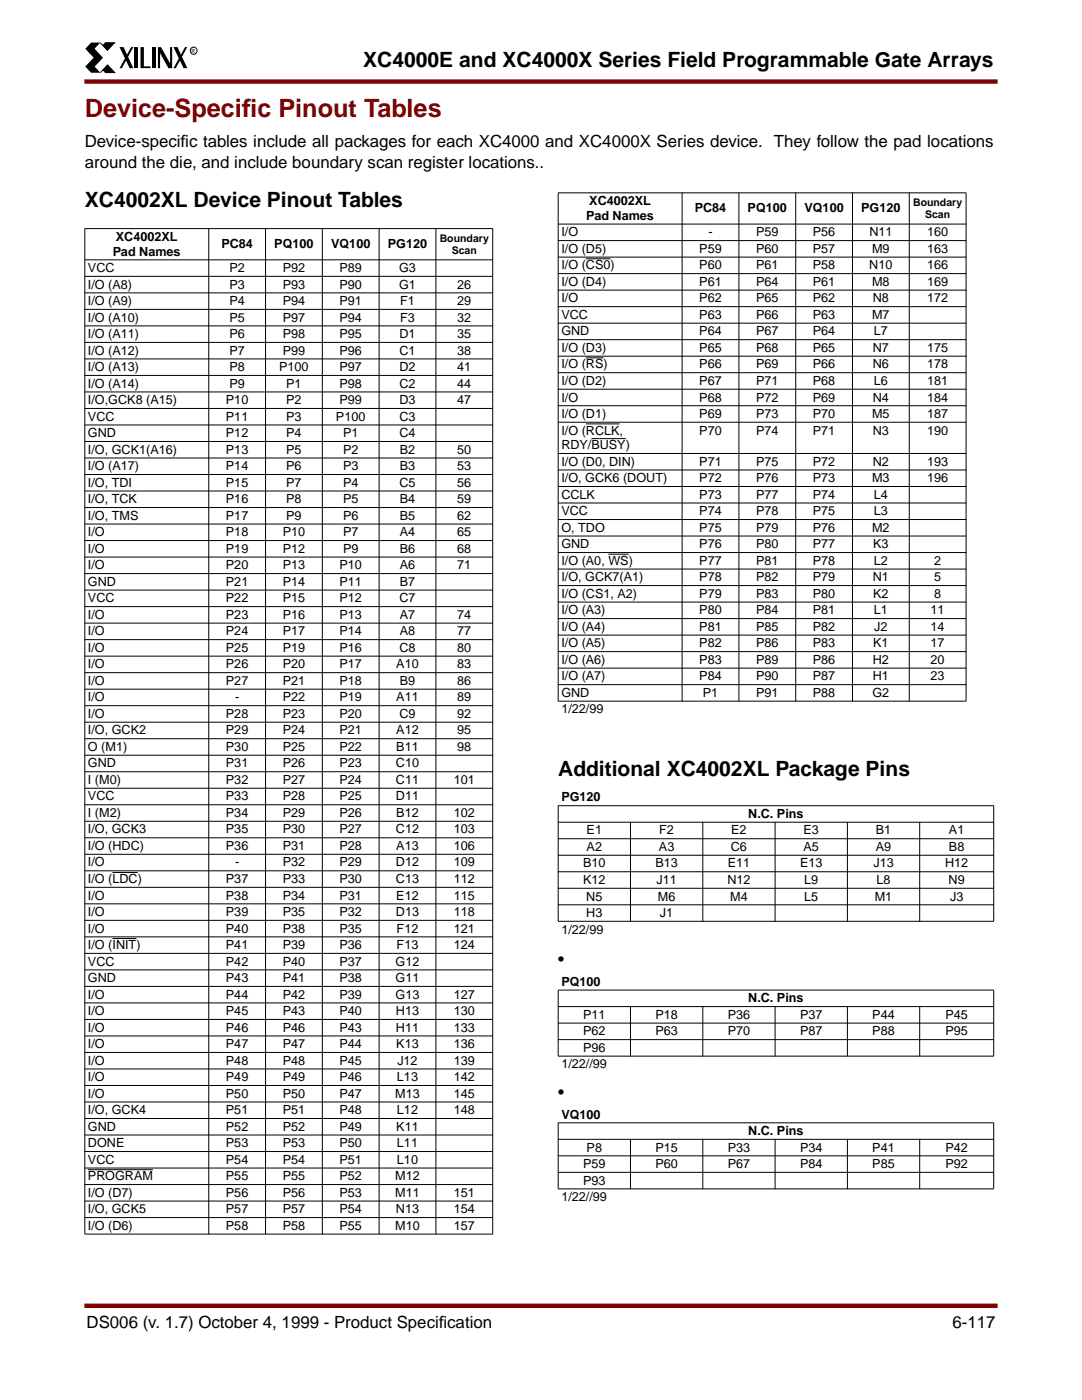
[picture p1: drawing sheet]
<svg xmlns="http://www.w3.org/2000/svg" width="216mm" height="279mm" viewBox="0 0 216 279" stroke-linecap="round" stroke-linejoin="round" font-family="sans-serif">
<path d="M18.2 8.5h1.8l-1.1 1.2 1.7 1.8-1.7 1.8 1.1 1.2h-1.8l-1.2-1.2 1.7-1.8-1.7-1.8zM23.9 9.4h.7l2 4.2h-.7zM26.2 9.4h.4l-2.3 4.2h-.4zM26.8 9.4h.7v4.2h-.7zM28 9.4h.7v3.9h1.3v.3h-2zM30.4 9.4h.6v4.2h-.6zM31.5 9.4h.6l1.8 3.2v-3.2h.5v4.2h-.8l-1.7-3v3h-.4zM34.6 9.4h.8l2 4.2h-.8zM36.9 9.4h.5l-2.3 4.2h-.5z" fill="#000"/>
<path d="M20 8.5l.5 .6 .5-.6h1.8l-1.4 1.6zM21.5 13l1.4 1.5h-1.9l-.5-.6-.5 .6z" fill="#000" stroke="#000" stroke-width=".2"/>
<circle cx="38.6" cy="10.1" r=".7" fill="none" stroke="#000" stroke-width=".2"/>
<path d="M17.3 260.6h181.3" fill="none" stroke="#850000" stroke-width=".88"/>
<path d="M17.3 262.9h181.3v4.3h-181.3z" fill-rule="evenodd" fill="#fff"/>
<path d="M17.3 16.3h181.3z" fill="#fff" stroke="#850000" stroke-width=".88"/>
<path d="M116.9 51.6h4.9M116.9 71.4h3.5M116.9 84.6h6.7M118 87.5h6.9M121.4 110.6h4M22.5 174.1h5M22.5 187.3h4.7M17.6 233.4h12.9" fill="none" stroke="#000" stroke-width=".2"/>
<g fill="#000" stroke="#000" stroke-width=".2">
<path d="M111.3 38.5h81.5zM16.9 45.6h81.5zM16.9 51.9h81.5zM16.9 55.2h81.5zM16.9 58.4h81.5zM111.3 44.7h81.5zM111.3 48h81.5zM111.3 51.3h81.5zM111.3 54.6h81.5zM111.3 57.9h81.5zM16.9 61.7h81.5zM16.9 65h81.5z"/>
<path d="M16.9 68.3h81.5zM16.9 71.6h81.5zM16.9 74.9h81.5zM16.9 78.2h81.5zM111.3 61.2h81.5zM111.3 64.5h81.5zM111.3 67.8h81.5zM111.3 71.1h81.5zM111.3 74.4h81.5zM111.3 77.7h81.5zM16.9 81.5h81.5zM16.9 84.8h81.5z"/>
<path d="M16.9 88.1h81.5zM16.9 91.4h81.5zM16.9 94.7h81.5zM16.9 98h81.5zM111.3 81h81.5zM111.3 84.3h81.5zM111.3 90.5h81.5zM111.3 93.8h81.5zM111.3 97.1h81.5zM16.9 101.3h81.5zM16.9 104.6h81.5zM16.9 107.9h81.5z"/>
<path d="M16.9 111.2h81.5zM16.9 114.5h81.5zM16.9 117.8h81.5zM111.3 100.4h81.5zM111.3 103.7h81.5zM111.3 107h81.5zM111.3 110.3h81.5zM111.3 113.6h81.5zM111.3 116.9h81.5zM16.9 121.1h81.5zM16.9 124.4h81.5zM16.9 127.7h81.5z"/>
<path d="M16.9 130.9h81.5zM16.9 134.2h81.5zM16.9 137.5h81.5zM111.4 38.5v101.4zM136.1 38.4v101.6zM147.4 38.4v101.6zM158.8 38.4v101.6zM170.1 38.4v101.6zM181.4 38.4v101.6zM192.8 38.5v101.4zM111.3 120.2h81.5zM111.3 123.5h81.5z"/>
<path d="M111.3 126.8h81.5zM111.3 130h81.5zM111.3 133.3h81.5zM111.3 136.6h81.5zM111.3 139.9h81.5zM16.9 140.8h81.5zM16.9 144.1h81.5zM16.9 147.4h81.5zM16.9 150.7h81.5zM16.9 154h81.5zM16.9 157.3h81.5zM16.9 160.6h81.5z"/>
<path d="M16.9 163.9h81.5zM16.9 167.2h81.5zM16.9 170.5h81.5zM16.9 173.8h81.5zM16.9 177.1h81.5zM111.3 160.8h87zM111.3 164.1h87zM111.3 167.4h87zM111.3 170.7h87zM111.3 174h87zM111.3 177.3h87zM16.9 180.4h81.5z"/>
<path d="M16.9 183.7h81.5zM16.9 187h81.5zM16.9 190.3h81.5zM16.9 193.6h81.5zM16.9 196.9h81.5zM111.4 160.8v23zM125.8 164v19.9zM140.2 164v19.9zM154.7 164v19.9zM169.1 164v19.9zM183.5 164v19.9zM198.3 160.8v23z"/>
<path d="M111.3 180.6h87zM111.3 183.9h87zM111.3 197.6h87zM16.9 200.2h81.5zM16.9 203.4h81.5zM16.9 206.7h81.5zM16.9 210h81.5zM16.9 213.3h81.5zM16.9 216.6h81.5zM16.9 219.9h81.5zM111.4 197.6v13.1zM125.8 200.8v10z"/>
<path d="M140.2 200.8v10zM154.7 200.8v10zM169.1 200.8v10zM183.5 200.8v10zM198.3 197.6v13.1zM111.3 200.9h87zM111.3 204.2h87zM111.3 207.5h87zM111.3 210.8h87zM16.9 223.2h81.5zM16.9 226.5h81.5zM16.9 229.8h81.5z"/>
<path d="M16.9 233.1h81.5zM16.9 236.4h81.5zM16.9 239.7h81.5zM111.4 224.1v13.1zM125.8 227.3v10zM140.2 227.3v10zM154.7 227.3v10zM169.1 227.3v10zM183.5 227.3v10zM198.3 224.1v13.1zM111.3 224.1h87zM111.3 227.4h87z"/>
<path d="M111.3 230.7h87zM111.3 234h87zM111.3 237.3h87zM16.9 45.7v200.5zM41.7 45.6v200.7zM53 45.6v200.7zM64.3 45.6v200.7zM75.6 45.6v200.7zM87 45.6v200.7zM98.3 45.7v200.5zM16.9 243h81.5zM16.9 246.3h81.5z"/>
</g>
<g font-size="5" fill="#850000">
<text x="16.9" y="23.4">Device-Specif</text>
<text x="48.3" y="23.4">ic Pinout Tables</text>
</g>
<g font-size="4.2">
<text x="72.5" y="13.3">XC4000E and XC4000X Series Field Programmable Gate Arrays</text>
<text x="16.9" y="41.3">XC4002XL Device Pinout Tables</text>
<text x="111.4" y="154.8">Additional XC4002XL Package Pins</text>
</g>
<g font-size="3.4">
<text x="16.9" y="29.4">Device-specif</text>
<text x="36" y="29.4">ic tables include all packages for each XC4000 and XC4000X Series device. They follow the pad locations</text>
<text x="16.9" y="33.6">around the die, and include boundary scan register locations..</text>
<text x="111.4" y="192.6">•</text>
<text x="111.4" y="219.1">•</text>
<text x="17.3" y="265.1">DS006 (v. 1.7) October 4, 1999 - Product Specif</text>
<text x="87.6" y="265.1">ication</text>
<text x="190" y="265.1">6-117</text>
</g>
<g font-size="2.5">
<text x="117.6" y="40.9">XC4002XL</text>
<text x="112" y="47.2">I/O</text>
<text x="117" y="43.9">Pad Names</text>
<text x="138.6" y="42.4">PC84</text>
<text x="141.4" y="47.2">-</text>
<text x="149.2" y="42.4">PQ100</text>
<text x="150.9" y="47.2">P59</text>
<text x="160.5" y="42.4">VQ100</text>
<text x="162.2" y="47.2">P56</text>
<text x="171.8" y="42.4">PG120</text>
<text x="173.5" y="47.2">N11</text>
<text x="185" y="47.2">160</text>
<text x="22.5" y="51">Pad Names</text>
<text x="23.1" y="48.1">XC4002XL</text>
<text x="44.2" y="49.5">PC84</text>
<text x="54.7" y="49.5">PQ100</text>
<text x="66.1" y="49.5">VQ100</text>
<text x="77.4" y="49.5">PG120</text>
<text x="112" y="50.5">I/O (D5)</text>
<text x="112" y="53.8">I/O (CS0)</text>
<text x="139.5" y="53.8">P60</text>
<text x="139.5" y="50.5">P59</text>
<text x="150.9" y="53.8">P61</text>
<text x="150.9" y="50.5">P60</text>
<text x="162.2" y="53.8">P58</text>
<text x="162.2" y="50.5">P57</text>
<text x="173.5" y="53.8">N10</text>
<text x="174" y="50.5">M9</text>
<text x="185" y="50.5">163</text>
<text x="185" y="53.8">166</text>
<text x="17.6" y="54.3">VCC</text>
<text x="17.6" y="57.6">I/O (A8)</text>
<text x="45.8" y="54.3">P2</text>
<text x="45.8" y="57.6">P3</text>
<text x="56.4" y="54.3">P92</text>
<text x="56.4" y="57.6">P93</text>
<text x="67.7" y="54.3">P89</text>
<text x="67.7" y="57.6">P90</text>
<text x="79.6" y="54.3">G3</text>
<text x="79.6" y="57.6">G1</text>
<text x="91.2" y="57.6">26</text>
<text x="112" y="57.1">I/O (D4)</text>
<text x="139.5" y="57.1">P61</text>
<text x="150.9" y="57.1">P64</text>
<text x="162.2" y="57.1">P61</text>
<text x="174" y="57.1">M8</text>
<text x="185" y="57.1">169</text>
<text x="17.6" y="60.9">I/O (A9)</text>
<text x="17.6" y="64.2">I/O (A10)</text>
<text x="45.8" y="60.9">P4</text>
<text x="45.8" y="64.2">P5</text>
<text x="56.4" y="60.9">P94</text>
<text x="56.4" y="64.2">P97</text>
<text x="67.7" y="60.9">P91</text>
<text x="67.7" y="64.2">P94</text>
<text x="79.8" y="60.9">F1</text>
<text x="79.8" y="64.2">F3</text>
<text x="91.2" y="60.9">29</text>
<text x="91.2" y="64.2">32</text>
<text x="112" y="60.4">I/O</text>
<text x="112" y="63.7">VCC</text>
<text x="139.5" y="60.4">P62</text>
<text x="139.5" y="63.7">P63</text>
<text x="150.9" y="60.4">P65</text>
<text x="150.9" y="63.7">P66</text>
<text x="162.2" y="60.4">P62</text>
<text x="162.2" y="63.7">P63</text>
<text x="174" y="63.7">M7</text>
<text x="174.2" y="60.4">N8</text>
<text x="185" y="60.4">172</text>
<text x="17.6" y="67.5">I/O (A11)</text>
<text x="17.6" y="70.8">I/O (A12)</text>
<text x="45.8" y="67.5">P6</text>
<text x="45.8" y="70.8">P7</text>
<text x="56.4" y="67.5">P98</text>
<text x="56.4" y="70.8">P99</text>
<text x="67.7" y="67.5">P95</text>
<text x="67.7" y="70.8">P96</text>
<text x="79.7" y="67.5">D1</text>
<text x="79.7" y="70.8">C1</text>
<text x="91.2" y="67.5">35</text>
<text x="91.2" y="70.8">38</text>
<text x="112" y="66.9">GND</text>
<text x="112" y="70.2">I/O (D3)</text>
<text x="139.5" y="66.9">P64</text>
<text x="139.5" y="70.2">P65</text>
<text x="150.9" y="66.9">P67</text>
<text x="150.9" y="70.2">P68</text>
<text x="162.2" y="66.9">P64</text>
<text x="162.2" y="70.2">P65</text>
<text x="174.2" y="70.2">N7</text>
<text x="174.4" y="66.9">L7</text>
<text x="185" y="70.2">175</text>
<text x="17.6" y="74.1">I/O (A13)</text>
<text x="17.6" y="77.4">I/O (A14)</text>
<text x="45.8" y="74.1">P8</text>
<text x="45.8" y="77.4">P9</text>
<text x="55.7" y="74.1">P100</text>
<text x="57.1" y="77.4">P1</text>
<text x="67.7" y="74.1">P97</text>
<text x="67.7" y="77.4">P98</text>
<text x="79.7" y="74.1">D2</text>
<text x="79.7" y="77.4">C2</text>
<text x="91.2" y="74.1">41</text>
<text x="91.2" y="77.4">44</text>
<text x="112" y="73.5">I/O (RS)</text>
<text x="112" y="76.8">I/O (D2)</text>
<text x="139.5" y="73.5">P66</text>
<text x="139.5" y="76.8">P67</text>
<text x="150.9" y="73.5">P69</text>
<text x="150.9" y="76.8">P71</text>
<text x="162.2" y="73.5">P66</text>
<text x="162.2" y="76.8">P68</text>
<text x="174.2" y="73.5">N6</text>
<text x="174.4" y="76.8">L6</text>
<text x="185" y="73.5">178</text>
<text x="185" y="76.8">181</text>
<text x="17.6" y="80.7">I/O,GCK8 (A15)</text>
<text x="17.6" y="84">VCC</text>
<text x="45.1" y="80.7">P10</text>
<text x="45.1" y="84">P11</text>
<text x="57.1" y="80.7">P2</text>
<text x="57.1" y="84">P3</text>
<text x="67" y="84">P100</text>
<text x="67.7" y="80.7">P99</text>
<text x="79.7" y="84">C3</text>
<text x="79.7" y="80.7">D3</text>
<text x="91.2" y="80.7">47</text>
<text x="112" y="80.1">I/O</text>
<text x="112" y="83.4">I/O (D1)</text>
<text x="139.5" y="80.1">P68</text>
<text x="139.5" y="83.4">P69</text>
<text x="150.9" y="80.1">P72</text>
<text x="150.9" y="83.4">P73</text>
<text x="162.2" y="80.1">P69</text>
<text x="162.2" y="83.4">P70</text>
<text x="174" y="83.4">M5</text>
<text x="174.2" y="80.1">N4</text>
<text x="185" y="80.1">184</text>
<text x="185" y="83.4">187</text>
<text x="17.6" y="87.3">GND</text>
<text x="45.1" y="87.3">P12</text>
<text x="57.1" y="87.3">P4</text>
<text x="68.4" y="87.3">P1</text>
<text x="79.7" y="87.3">C4</text>
<text x="112" y="86.7">I/O (RCLK,</text>
<text x="112" y="89.7">RDY/BUSY)</text>
<text x="139.5" y="86.7">P70</text>
<text x="150.9" y="86.7">P74</text>
<text x="162.2" y="86.7">P71</text>
<text x="174.2" y="86.7">N3</text>
<text x="185" y="86.7">190</text>
<text x="17.6" y="90.6">I/O, GCK1(A16)</text>
<text x="17.6" y="93.8">I/O (A17)</text>
<text x="45.1" y="90.6">P13</text>
<text x="45.1" y="93.8">P14</text>
<text x="57.1" y="90.6">P5</text>
<text x="57.1" y="93.8">P6</text>
<text x="68.4" y="90.6">P2</text>
<text x="68.4" y="93.8">P3</text>
<text x="79.8" y="90.6">B2</text>
<text x="79.8" y="93.8">B3</text>
<text x="91.2" y="90.6">50</text>
<text x="91.2" y="93.8">53</text>
<text x="112" y="93">I/O (D0, DIN)</text>
<text x="139.5" y="93">P71</text>
<text x="150.9" y="93">P75</text>
<text x="162.2" y="93">P72</text>
<text x="174.2" y="93">N2</text>
<text x="185" y="93">193</text>
<text x="17.6" y="97.1">I/O, TDI</text>
<text x="17.6" y="100.4">I/O, TCK</text>
<text x="45.1" y="97.1">P15</text>
<text x="45.1" y="100.4">P16</text>
<text x="57.1" y="97.1">P7</text>
<text x="57.1" y="100.4">P8</text>
<text x="68.4" y="97.1">P4</text>
<text x="68.4" y="100.4">P5</text>
<text x="79.7" y="97.1">C5</text>
<text x="79.8" y="100.4">B4</text>
<text x="91.2" y="100.4">59</text>
<text x="91.2" y="97.1">56</text>
<text x="112" y="96.2">I/O, GCK6 (DOUT)</text>
<text x="112" y="99.5">CCLK</text>
<text x="139.5" y="99.5">P73</text>
<text x="139.5" y="96.2">P72</text>
<text x="150.9" y="96.2">P76</text>
<text x="150.9" y="99.5">P77</text>
<text x="162.2" y="99.5">P74</text>
<text x="162.2" y="96.2">P73</text>
<text x="174" y="96.2">M3</text>
<text x="174.4" y="99.5">L4</text>
<text x="185" y="96.2">196</text>
<text x="17.6" y="103.7">I/O, TMS</text>
<text x="17.6" y="107">I/O</text>
<text x="45.1" y="103.7">P17</text>
<text x="45.1" y="107">P18</text>
<text x="56.4" y="107">P10</text>
<text x="57.1" y="103.7">P9</text>
<text x="68.4" y="107">P7</text>
<text x="68.4" y="103.7">P6</text>
<text x="79.8" y="107">A4</text>
<text x="79.8" y="103.7">B5</text>
<text x="91.2" y="107">65</text>
<text x="91.2" y="103.7">62</text>
<text x="112" y="102.8">VCC</text>
<text x="112" y="106.1">O, TDO</text>
<text x="139.5" y="106.1">P75</text>
<text x="139.5" y="102.8">P74</text>
<text x="150.9" y="102.8">P78</text>
<text x="150.9" y="106.1">P79</text>
<text x="162.2" y="106.1">P76</text>
<text x="162.2" y="102.8">P75</text>
<text x="174" y="106.1">M2</text>
<text x="174.4" y="102.8">L3</text>
<text x="17.6" y="110.3">I/O</text>
<text x="17.6" y="113.6">I/O</text>
<text x="45.1" y="110.3">P19</text>
<text x="45.1" y="113.6">P20</text>
<text x="56.4" y="110.3">P12</text>
<text x="56.4" y="113.6">P13</text>
<text x="67.7" y="113.6">P10</text>
<text x="68.4" y="110.3">P9</text>
<text x="79.8" y="110.3">B6</text>
<text x="79.8" y="113.6">A6</text>
<text x="91.2" y="110.3">68</text>
<text x="91.2" y="113.6">71</text>
<text x="112" y="109.4">GND</text>
<text x="112" y="112.7">I/O (A0, WS)</text>
<text x="139.5" y="109.4">P76</text>
<text x="139.5" y="112.7">P77</text>
<text x="150.9" y="109.4">P80</text>
<text x="150.9" y="112.7">P81</text>
<text x="162.2" y="109.4">P77</text>
<text x="162.2" y="112.7">P78</text>
<text x="174.2" y="109.4">K3</text>
<text x="174.4" y="112.7">L2</text>
<text x="186.4" y="112.7">2</text>
<text x="17.6" y="116.9">GND</text>
<text x="45.1" y="116.9">P21</text>
<text x="56.4" y="116.9">P14</text>
<text x="67.7" y="116.9">P11</text>
<text x="79.8" y="116.9">B7</text>
<text x="112" y="116">I/O, GCK7(A1)</text>
<text x="112" y="119.3">I/O (CS1, A2)</text>
<text x="139.5" y="116">P78</text>
<text x="139.5" y="119.3">P79</text>
<text x="150.9" y="116">P82</text>
<text x="150.9" y="119.3">P83</text>
<text x="162.2" y="116">P79</text>
<text x="162.2" y="119.3">P80</text>
<text x="174.2" y="116">N1</text>
<text x="174.2" y="119.3">K2</text>
<text x="186.4" y="116">5</text>
<text x="186.4" y="119.3">8</text>
<text x="17.6" y="120.2">VCC</text>
<text x="17.6" y="123.5">I/O</text>
<text x="45.1" y="120.2">P22</text>
<text x="45.1" y="123.5">P23</text>
<text x="56.4" y="120.2">P15</text>
<text x="56.4" y="123.5">P16</text>
<text x="67.7" y="123.5">P13</text>
<text x="67.7" y="120.2">P12</text>
<text x="79.7" y="120.2">C7</text>
<text x="79.8" y="123.5">A7</text>
<text x="91.2" y="123.5">74</text>
<text x="112" y="122.6">I/O (A3)</text>
<text x="112" y="125.9">I/O (A4)</text>
<text x="139.5" y="122.6">P80</text>
<text x="139.5" y="125.9">P81</text>
<text x="150.9" y="122.6">P84</text>
<text x="150.9" y="125.9">P85</text>
<text x="162.2" y="122.6">P81</text>
<text x="162.2" y="125.9">P82</text>
<text x="174.4" y="122.6">L1</text>
<text x="174.4" y="125.9">J2</text>
<text x="185.7" y="122.6">11</text>
<text x="185.7" y="125.9">14</text>
<text x="17.6" y="126.8">I/O</text>
<text x="17.6" y="130.1">I/O</text>
<text x="45.1" y="126.8">P24</text>
<text x="45.1" y="130.1">P25</text>
<text x="56.4" y="126.8">P17</text>
<text x="56.4" y="130.1">P19</text>
<text x="67.7" y="126.8">P14</text>
<text x="67.7" y="130.1">P16</text>
<text x="79.7" y="130.1">C8</text>
<text x="79.8" y="126.8">A8</text>
<text x="91.2" y="126.8">77</text>
<text x="91.2" y="130.1">80</text>
<text x="112" y="129.2">I/O (A5)</text>
<text x="139.5" y="129.2">P82</text>
<text x="150.9" y="129.2">P86</text>
<text x="162.2" y="129.2">P83</text>
<text x="174.2" y="129.2">K1</text>
<text x="185.7" y="129.2">17</text>
<text x="17.6" y="133.4">I/O</text>
<text x="17.6" y="136.7">I/O</text>
<text x="45.1" y="133.4">P26</text>
<text x="45.1" y="136.7">P27</text>
<text x="56.4" y="133.4">P20</text>
<text x="56.4" y="136.7">P21</text>
<text x="67.7" y="133.4">P17</text>
<text x="67.7" y="136.7">P18</text>
<text x="79.1" y="133.4">A10</text>
<text x="79.8" y="136.7">B9</text>
<text x="91.2" y="133.4">83</text>
<text x="91.2" y="136.7">86</text>
<text x="112" y="132.5">I/O (A6)</text>
<text x="112" y="135.8">I/O (A7)</text>
<text x="139.5" y="132.5">P83</text>
<text x="139.5" y="135.8">P84</text>
<text x="150.9" y="132.5">P89</text>
<text x="150.9" y="135.8">P90</text>
<text x="162.2" y="132.5">P86</text>
<text x="162.2" y="135.8">P87</text>
<text x="174.2" y="132.5">H2</text>
<text x="174.2" y="135.8">H1</text>
<text x="185.7" y="132.5">20</text>
<text x="185.7" y="135.8">23</text>
<text x="17.6" y="140">I/O</text>
<text x="17.6" y="143.3">I/O</text>
<text x="45.1" y="143.3">P28</text>
<text x="46.9" y="140">-</text>
<text x="56.4" y="143.3">P23</text>
<text x="56.4" y="140">P22</text>
<text x="67.7" y="143.3">P20</text>
<text x="67.7" y="140">P19</text>
<text x="79.1" y="140">A11</text>
<text x="79.7" y="143.3">C9</text>
<text x="91.2" y="143.3">92</text>
<text x="91.2" y="140">89</text>
<text x="112" y="139.1">GND</text>
<text x="112" y="142.4">1/22/99</text>
<text x="140.2" y="139.1">P1</text>
<text x="150.9" y="139.1">P91</text>
<text x="162.2" y="139.1">P88</text>
<text x="174.1" y="139.1">G2</text>
<text x="17.6" y="146.6">I/O, GCK2</text>
<text x="17.6" y="149.9">O (M1)</text>
<text x="45.1" y="146.6">P29</text>
<text x="45.1" y="149.9">P30</text>
<text x="56.4" y="146.6">P24</text>
<text x="56.4" y="149.9">P25</text>
<text x="67.7" y="146.6">P21</text>
<text x="67.7" y="149.9">P22</text>
<text x="79.1" y="146.6">A12</text>
<text x="79.1" y="149.9">B11</text>
<text x="91.2" y="146.6">95</text>
<text x="91.2" y="149.9">98</text>
<text x="17.6" y="153.2">GND</text>
<text x="45.1" y="153.2">P31</text>
<text x="56.4" y="153.2">P26</text>
<text x="67.7" y="153.2">P23</text>
<text x="79" y="153.2">C10</text>
<text x="17.6" y="156.4">I (M0)</text>
<text x="17.6" y="159.7">VCC</text>
<text x="45.1" y="156.4">P32</text>
<text x="45.1" y="159.7">P33</text>
<text x="56.4" y="156.4">P27</text>
<text x="56.4" y="159.7">P28</text>
<text x="67.7" y="156.4">P24</text>
<text x="67.7" y="159.7">P25</text>
<text x="79" y="156.4">C11</text>
<text x="79" y="159.7">D11</text>
<text x="90.5" y="156.4">101</text>
<text x="112" y="159.9">PG120</text>
<text x="17.6" y="163">I (M2)</text>
<text x="17.6" y="166.3">I/O, GCK3</text>
<text x="45.1" y="163">P34</text>
<text x="45.1" y="166.3">P35</text>
<text x="56.4" y="163">P29</text>
<text x="56.4" y="166.3">P30</text>
<text x="67.7" y="166.3">P27</text>
<text x="67.7" y="163">P26</text>
<text x="79" y="166.3">C12</text>
<text x="79.1" y="163">B12</text>
<text x="90.5" y="163">102</text>
<text x="90.5" y="166.3">103</text>
<text x="117.1" y="166.5">E1</text>
<text x="131.5" y="166.5">F2</text>
<text x="145.9" y="166.5">E2</text>
<text x="149.3" y="163.2">N.C. Pins</text>
<text x="160.3" y="166.5">E3</text>
<text x="174.8" y="166.5">B1</text>
<text x="189.4" y="166.5">A1</text>
<text x="17.6" y="169.6">I/O (HDC)</text>
<text x="17.6" y="172.9">I/O</text>
<text x="45.1" y="169.6">P36</text>
<text x="46.9" y="172.9">-</text>
<text x="56.4" y="169.6">P31</text>
<text x="56.4" y="172.9">P32</text>
<text x="67.7" y="169.6">P28</text>
<text x="67.7" y="172.9">P29</text>
<text x="79" y="172.9">D12</text>
<text x="79.1" y="169.6">A13</text>
<text x="90.5" y="169.6">106</text>
<text x="90.6" y="172.9">109</text>
<text x="116.4" y="173.1">B10</text>
<text x="117.1" y="169.8">A2</text>
<text x="130.8" y="173.1">B13</text>
<text x="131.5" y="169.8">A3</text>
<text x="145.2" y="173.1">E11</text>
<text x="145.8" y="169.8">C6</text>
<text x="159.6" y="173.1">E13</text>
<text x="160.3" y="169.8">A5</text>
<text x="174.3" y="173.1">J13</text>
<text x="174.8" y="169.8">A9</text>
<text x="188.6" y="173.1">H12</text>
<text x="189.4" y="169.8">B8</text>
<text x="17.6" y="179.5">I/O</text>
<text x="17.6" y="176.2">I/O (LDC)</text>
<text x="45.1" y="176.2">P37</text>
<text x="45.1" y="179.5">P38</text>
<text x="56.4" y="176.2">P33</text>
<text x="56.4" y="179.5">P34</text>
<text x="67.7" y="176.2">P30</text>
<text x="67.7" y="179.5">P31</text>
<text x="79" y="176.2">C13</text>
<text x="79.1" y="179.5">E12</text>
<text x="90.5" y="179.5">115</text>
<text x="90.5" y="176.2">112</text>
<text x="116.4" y="176.4">K12</text>
<text x="117" y="179.7">N5</text>
<text x="131" y="176.4">J11</text>
<text x="131.3" y="179.7">M6</text>
<text x="145.1" y="176.4">N12</text>
<text x="145.7" y="179.7">M4</text>
<text x="160.5" y="176.4">L9</text>
<text x="160.5" y="179.7">L5</text>
<text x="174.6" y="179.7">M1</text>
<text x="174.9" y="176.4">L8</text>
<text x="189.3" y="176.4">N9</text>
<text x="189.6" y="179.7">J3</text>
<text x="17.6" y="182.8">I/O</text>
<text x="45.1" y="182.8">P39</text>
<text x="56.4" y="182.8">P35</text>
<text x="67.7" y="182.8">P32</text>
<text x="79" y="182.8">D13</text>
<text x="90.5" y="182.8">118</text>
<text x="117" y="183">H3</text>
<text x="131.7" y="183">J1</text>
<text x="17.6" y="186.1">I/O</text>
<text x="17.6" y="189.4">I/O (INIT)</text>
<text x="45.1" y="189.4">P41</text>
<text x="45.1" y="186.1">P40</text>
<text x="56.4" y="189.4">P39</text>
<text x="56.4" y="186.1">P38</text>
<text x="67.7" y="189.4">P36</text>
<text x="67.7" y="186.1">P35</text>
<text x="79.1" y="189.4">F13</text>
<text x="79.1" y="186.1">F12</text>
<text x="90.5" y="189.4">124</text>
<text x="90.5" y="186.1">121</text>
<text x="112" y="186.3">1/22/99</text>
<text x="17.6" y="192.7">VCC</text>
<text x="17.6" y="196">GND</text>
<text x="45.1" y="192.7">P42</text>
<text x="45.1" y="196">P43</text>
<text x="56.4" y="192.7">P40</text>
<text x="56.4" y="196">P41</text>
<text x="67.7" y="192.7">P37</text>
<text x="67.7" y="196">P38</text>
<text x="78.9" y="192.7">G12</text>
<text x="78.9" y="196">G11</text>
<text x="112" y="196.7">PQ100</text>
<text x="17.6" y="199.3">I/O</text>
<text x="17.6" y="202.6">I/O</text>
<text x="45.1" y="199.3">P44</text>
<text x="45.1" y="202.6">P45</text>
<text x="56.4" y="199.3">P42</text>
<text x="56.4" y="202.6">P43</text>
<text x="67.7" y="199.3">P39</text>
<text x="67.7" y="202.6">P40</text>
<text x="78.9" y="199.3">G13</text>
<text x="79" y="202.6">H13</text>
<text x="90.5" y="199.3">127</text>
<text x="90.5" y="202.6">130</text>
<text x="116.4" y="203.3">P11</text>
<text x="130.8" y="203.3">P18</text>
<text x="145.2" y="203.3">P36</text>
<text x="149.3" y="200">N.C. Pins</text>
<text x="159.6" y="203.3">P37</text>
<text x="174.1" y="203.3">P44</text>
<text x="188.7" y="203.3">P45</text>
<text x="17.6" y="205.9">I/O</text>
<text x="17.6" y="209.2">I/O</text>
<text x="45.1" y="205.9">P46</text>
<text x="45.1" y="209.2">P47</text>
<text x="56.4" y="205.9">P46</text>
<text x="56.4" y="209.2">P47</text>
<text x="67.7" y="205.9">P43</text>
<text x="67.7" y="209.2">P44</text>
<text x="79" y="205.9">H11</text>
<text x="79.1" y="209.2">K13</text>
<text x="90.5" y="209.2">136</text>
<text x="90.5" y="205.9">133</text>
<text x="116.4" y="206.6">P62</text>
<text x="116.4" y="209.9">P96</text>
<text x="130.8" y="206.6">P63</text>
<text x="145.2" y="206.6">P70</text>
<text x="159.6" y="206.6">P87</text>
<text x="174.1" y="206.6">P88</text>
<text x="188.7" y="206.6">P95</text>
<text x="17.6" y="212.5">I/O</text>
<text x="17.6" y="215.8">I/O</text>
<text x="45.1" y="212.5">P48</text>
<text x="45.1" y="215.8">P49</text>
<text x="56.4" y="212.5">P48</text>
<text x="56.4" y="215.8">P49</text>
<text x="67.7" y="212.5">P45</text>
<text x="67.7" y="215.8">P46</text>
<text x="79.2" y="215.8">L13</text>
<text x="79.3" y="212.5">J12</text>
<text x="90.5" y="215.8">142</text>
<text x="90.5" y="212.5">139</text>
<text x="112" y="213.2">1/22//99</text>
<text x="17.6" y="219.1">I/O</text>
<text x="45.1" y="219.1">P50</text>
<text x="56.4" y="219.1">P50</text>
<text x="67.7" y="219.1">P47</text>
<text x="78.9" y="219.1">M13</text>
<text x="90.5" y="219.1">145</text>
<text x="17.6" y="222.4">I/O, GCK4</text>
<text x="17.6" y="225.7">GND</text>
<text x="45.1" y="222.4">P51</text>
<text x="45.1" y="225.7">P52</text>
<text x="56.4" y="222.4">P51</text>
<text x="56.4" y="225.7">P52</text>
<text x="67.7" y="222.4">P48</text>
<text x="67.7" y="225.7">P49</text>
<text x="79.1" y="225.7">K11</text>
<text x="79.2" y="222.4">L12</text>
<text x="90.5" y="222.4">148</text>
<text x="112" y="223.2">VQ100</text>
<text x="149.3" y="226.5">N.C. Pins</text>
<text x="17.6" y="229">DONE</text>
<text x="17.6" y="232.3">VCC</text>
<text x="45.1" y="229">P53</text>
<text x="45.1" y="232.3">P54</text>
<text x="56.4" y="229">P53</text>
<text x="56.4" y="232.3">P54</text>
<text x="67.7" y="229">P50</text>
<text x="67.7" y="232.3">P51</text>
<text x="79.2" y="229">L11</text>
<text x="79.2" y="232.3">L10</text>
<text x="116.4" y="233.1">P59</text>
<text x="117.1" y="229.8">P8</text>
<text x="130.8" y="229.8">P15</text>
<text x="130.8" y="233.1">P60</text>
<text x="145.2" y="229.8">P33</text>
<text x="145.2" y="233.1">P67</text>
<text x="159.6" y="229.8">P34</text>
<text x="159.6" y="233.1">P84</text>
<text x="174.1" y="229.8">P41</text>
<text x="174.1" y="233.1">P85</text>
<text x="188.7" y="229.8">P42</text>
<text x="188.7" y="233.1">P92</text>
<text x="17.6" y="235.6">PROGRAM</text>
<text x="17.6" y="238.9">I/O (D7)</text>
<text x="45.1" y="235.6">P55</text>
<text x="45.1" y="238.9">P56</text>
<text x="56.4" y="235.6">P55</text>
<text x="56.4" y="238.9">P56</text>
<text x="67.7" y="238.9">P53</text>
<text x="67.7" y="235.6">P52</text>
<text x="78.9" y="235.6">M12</text>
<text x="78.9" y="238.9">M11</text>
<text x="90.5" y="238.9">151</text>
<text x="112" y="239.7">1/22//99</text>
<text x="116.4" y="236.4">P93</text>
<text x="17.6" y="242.2">I/O, GCK5</text>
<text x="17.6" y="245.4">I/O (D6)</text>
<text x="45.1" y="242.2">P57</text>
<text x="45.1" y="245.4">P58</text>
<text x="56.4" y="242.2">P57</text>
<text x="56.4" y="245.4">P58</text>
<text x="67.7" y="242.2">P54</text>
<text x="67.7" y="245.4">P55</text>
<text x="78.9" y="245.4">M10</text>
<text x="79" y="242.2">N13</text>
<text x="90.5" y="245.4">157</text>
<text x="90.5" y="242.2">154</text>
</g>
<g font-size="2.1">
<text x="182.2" y="41.1">Boundary</text>
<text x="184.6" y="43.6">Scan</text>
<text x="87.7" y="48.2">Boundary</text>
<text x="90.1" y="50.7">Scan</text>
</g>
<text font-size="1.1" x="38.2" y="10.5">R</text>
</svg>
